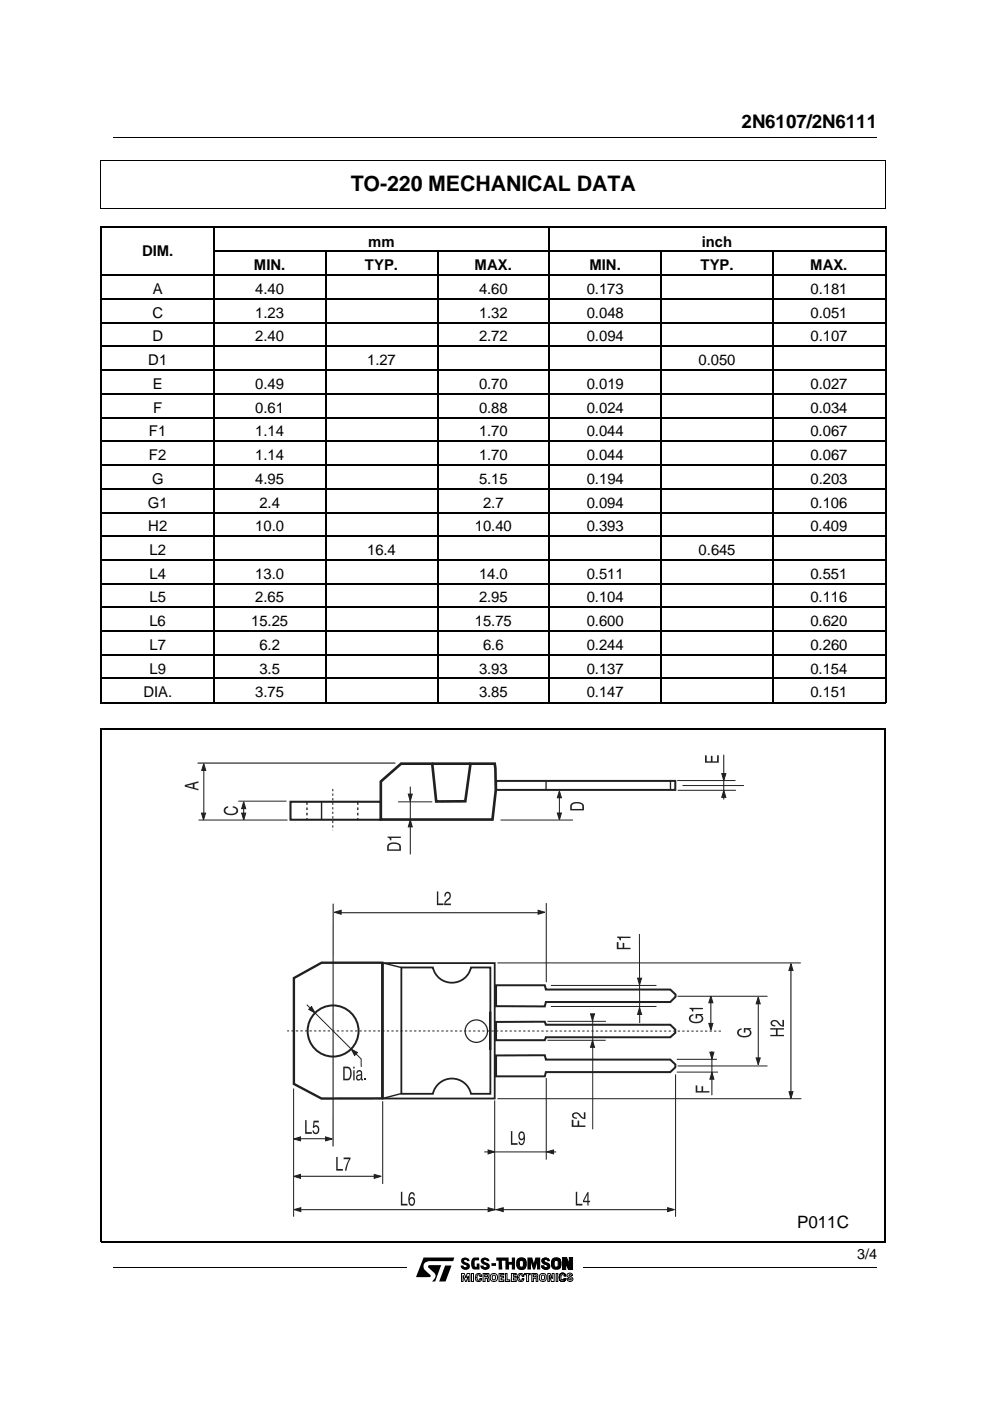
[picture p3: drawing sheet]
<svg xmlns="http://www.w3.org/2000/svg" width="210mm" height="297mm" viewBox="0 0 210 297" stroke-linecap="round" stroke-linejoin="round" font-family="sans-serif">
<g fill="none" stroke="#000" stroke-width=".23">
<path d="M21.4 48.2h166.4M21.5 48v101.1M21.6 58.3h166M45.3 53.3h142.3M45.3 48.3v100.6M69 53.3v95.6M92.8 53.3v95.6M116.5 48.3v100.6M140.2 53.3v95.6M163.9 53.3v95.6M187.8 48v101.1M21.6 63.3h166"/>
<path d="M21.6 68.4h166M21.6 73.4h166M21.6 78.4h166M21.6 83.5h166M21.6 88.5h166M21.6 93.6h166M21.6 98.6h166M21.6 103.6h166M21.6 108.7h166M21.6 113.7h166M21.6 118.7h166M21.6 123.7h166"/>
<path d="M21.6 128.8h166M21.6 133.8h166M21.6 138.8h166M21.4 149h166.4M21.4 154.5h166.4M21.5 154.4v108.9M21.6 143.8h166M187.7 154.4v108.9M21.4 263.3h166.4"/>
</g>
<path d="M61.6 170h19.1v3.8h-19.1z" fill-rule="evenodd" fill="#fff"/>
<path d="M61.6 170h19.1v3.8h-19.1z" fill="none" stroke="#231f20" stroke-width=".44"/>
<path d="M135.6 198v18.9" fill="none" stroke="#231f20" stroke-width=".21"/>
<path d="M87 173.9l.4 1.4h-.8z" fill="#231f20"/>
<path d="M87 173.9l.4 1.4h-.8z" fill="none" stroke="#231f20" stroke-width=".22"/>
<path d="M42.1 173.9h18.9M106.1 173.9h15.4" fill="none" stroke="#231f20" stroke-width=".21"/>
<path d="M81.2 204.2h23.7v28.7h-23.7zM104 214.5v17.4h-4.1a4.1 4.1 0 0 0-4.1-3.2 4.1 4.1 0 0 0-4 3.2h-6.7v-11.7v-15.1h6.7a4.1 4.1 0 0 0 4 3.3 4.1 4.1 0 0 0 4.1-3.3h4.1v17.5" fill="none" stroke="#231f20" stroke-width=".38"/>
<path d="M80.7 165.7l4.3-3.8h6.6l.9 8h6.2l1.1-8h5.1l.2 5.7-.7 6.2h-23.7z" fill="none" stroke="#231f20" stroke-width=".56"/>
<circle cx="101" cy="218.6" r="2.37" fill="none" stroke="#231f20" stroke-width=".26"/>
<path d="M105.2 165.6h38v1.9h-38z" fill="none" stroke="#231f20" stroke-width=".42"/>
<path d="M42.7 172.4h.9l-.5 1.4z" fill="#231f20"/>
<path d="M42.7 172.4h.9l-.5 1.4zM50.5 169.9h10.2" fill="none" stroke="#231f20" stroke-width=".21"/>
<path d="M51.7 170l.4 1.5h-.9z" fill="#231f20"/>
<path d="M51.7 170l.4 1.5h-.9zM51.7 171.2v2.6" fill="none" stroke="#231f20" stroke-width=".21"/>
<path d="M51.2 172.4h.9l-.4 1.4z" fill="#231f20"/>
<path d="M51.2 172.4h.9l-.4 1.4z" fill="none" stroke="#231f20" stroke-width=".21"/>
<path d="M118.6 167.7l.4 1.4h-.8z" fill="#231f20"/>
<path d="M84.4 170h7.2M118.6 167.7l.4 1.4h-.8z" fill="none" stroke="#231f20" stroke-width=".21"/>
<path d="M153 164h.9l-.4 1.5z" fill="#231f20"/>
<path d="M153 164h.9l-.4 1.5zM153.5 160v9.5" fill="none" stroke="#231f20" stroke-width=".21"/>
<path d="M86.6 168.4h.8l-.4 1.4z" fill="#231f20"/>
<path d="M86.6 168.4h.8l-.4 1.4zM87 166.8v14.3M143.5 224.6h8.5" fill="none" stroke="#231f20" stroke-width=".21"/>
<path d="M150.5 223.1h.9l-.5 1.4z" fill="#231f20"/>
<path d="M105.5 204.2h64.3M105.5 232.9h64.4M143.5 227.3h8.7M150.5 223.1h.9l-.5 1.4z" fill="none" stroke="#231f20" stroke-width=".21"/>
<path d="M167.7 204.3l.4 1.5h-.8z" fill="#231f20"/>
<path d="M167.7 204.3l.4 1.5h-.8zM143.2 227.8v30.2" fill="none" stroke="#231f20" stroke-width=".21"/>
<path d="M62.3 256.5l1.5-.4v.8z" fill="#231f20"/>
<path d="M62.3 256.5l1.5-.4v.8zM63.2 256.5h79.5" fill="none" stroke="#231f20" stroke-width=".21"/>
<g fill="#231f20">
<path d="M160.3 224.3h.9l-.4 1.4z"/>
<path d="M85 252.7h.3v2.5h1.1v.4h-1.4z" fill-rule="evenodd"/>
<path d="M87 252.8a2.4 2.4 0 0 0 0 2.8 .87 .87 0 0 0 1-.4 .87 .87 0 0 0-.1-1 .58 .58 0 0 0-.5-.4 .58 .58 0 0 0-.6 .3 .73 .73 0 0 1 .7-1l.2 .4h.3a.64 .64 0 0 0-.3-.6 .64 .64 0 0 0-.7-.1zM87 254.3a.39 .39 0 0 1 .4-.2 .39 .39 0 0 1 .3 .4l-.1 .7a.34 .34 0 0 1-.6 0l-.1-.5z" fill-rule="evenodd"/>
<path d="M39.2 166.4v.4l2.9 .8v-.3l-.9-.2v-.9l.9-.2v-.3zM39.6 166.6l1.3-.3v.7z" fill-rule="evenodd"/>
<path d="M47.7 171.2l.7-.2v.2a.63 .63 0 0 0-.6 .7 .63 .63 0 0 0 .7 .6h1a.65 .65 0 0 0 .6-.7 .65 .65 0 0 0-.8-.6v-.3a.97 .97 0 0 1 1.2 1 .97 .97 0 0 1-1.2 .9 1.47 1.47 0 0 1-1.9-1z" fill-rule="evenodd"/>
<path d="M121.1 170.5l-.2 .4v.9h2.9v-.9a1.72 1.72 0 0 0-2.7-.4zM121.4 170.6a1.47 1.47 0 0 1 2.1 .3v.6h-2.3z" fill-rule="evenodd"/>
<path d="M149.5 160.1h.3v1.3h.9v-1.2h.4v1.2h.9l.1-1.3h.3v1.6h-2.9z" fill-rule="evenodd"/>
<path d="M82.2 179l-.1 .5v.9h2.9v-.9a1.72 1.72 0 0 0-2.8-.5zM82.6 179.2a1.47 1.47 0 0 1 2.1 .3v.6h-2.3z" fill-rule="evenodd"/>
<path d="M82.1 177.4h2.9v.3h-2v.5h-.3l-.1-.4-.5-.2z" fill-rule="evenodd"/>
<path d="M147.5 230.1h.4v1.2h.8v-1h.4v1h1.3v.3h-2.9z" fill-rule="evenodd"/>
<path d="M156.5 218.3l.7-.3v.3a.64 .64 0 0 0-.6 .7 .64 .64 0 0 0 .7 .6h1a.64 .64 0 0 0 .7-.6 .64 .64 0 0 0-.6-.7h-.4v.6h-.3v-.9h1.6v.2h-.4a.91 .91 0 0 1 .4 1.1 .91 .91 0 0 1-1 .6 1.51 1.51 0 0 1-2-1z" fill-rule="evenodd"/>
</g>
<path d="M160.8 212.5v12.1M160.3 224.3h.9l-.4 1.4z" fill="none" stroke="#231f20" stroke-width=".21"/>
<path d="M160.8 211.4l.4 1.4h-.9z" fill="#231f20"/>
<path d="M143.6 165.5h12.3M143.7 167.6h12.3M144.7 166.6h13M160.8 211.4l.4 1.4h-.9z" fill="none" stroke="#231f20" stroke-width=".21"/>
<path d="M115.8 165.7v1.7M142.2 165.6v1.7" fill="none" stroke="#231f20" stroke-width=".28"/>
<path d="M153.5 167.6l.4 1.4h-.9z" fill="#231f20"/>
<path d="M153.5 167.6l.4 1.4h-.9zM81.1 233.5v17.5" fill="none" stroke="#231f20" stroke-width=".21"/>
<path d="M62.3 207.4l5.9-3.3h12.8v28.8h-12.8l-5.9-3.1z" fill="none" stroke="#231f20" stroke-width=".5"/>
<g fill="none" stroke="#231f20" stroke-width=".42">
<path d="M105.2 216.7l10.3-.1 .2 .7h26.4l1.1 1v.7l-1.1 .9h-26.4l-.2 .6h-10.3z"/>
<circle cx="70.6" cy="218.6" r="5.4"/>
</g>
<path d="M152.9 218.6h-92" fill="none" stroke="#231f20" stroke-width=".21" stroke-dasharray=".5 .5" stroke-linecap="butt"/>
<path d="M62.3 249.4l1.4-.4v.8z" fill="#231f20"/>
<path d="M62.3 249.4l1.4-.4v.8zM63.7 249.4h17.1" fill="none" stroke="#231f20" stroke-width=".21"/>
<g fill="#231f20">
<path d="M71.3 245.3h.3v2.5h1.1v.4h-1.4z" fill-rule="evenodd"/>
<path d="M72.9 245.4h1.4l-.9 2.8h-.2v-.5l.8-1.9h-1.1z" fill-rule="evenodd"/>
</g>
<path d="M72 193.5h42.2" fill="none" stroke="#231f20" stroke-width=".21"/>
<g fill="#231f20">
<path d="M92.6 189h.3v2.5h1.1v.4h-1.4z" fill-rule="evenodd"/>
<path d="M94.4 189.3a.74 .74 0 0 1 1-.1 .74 .74 0 0 1 .2 1l-1.1 1.4h1.1v.3h-1.4l.2-.9 .6-.5a.52 .52 0 0 0 .3-.7 .52 .52 0 0 0-.7-.3l-.1 .6h-.3z" fill-rule="evenodd"/>
</g>
<path d="M41.9 161.8h41.9M70.6 191.6v51.5M167.7 205.5v26.8" fill="none" stroke="#231f20" stroke-width=".21"/>
<path d="M74.5 222.4l1.3 .8-.6 .6z" fill-rule="evenodd" fill="#231f20"/>
<path d="M74.5 222.4l1.3 .8-.6 .6z" fill="none" stroke="#231f20" stroke-width=".21"/>
<path d="M66 213.4l.8 1.4-1.3-.8z" fill-rule="evenodd" fill="#231f20"/>
<path d="M66 213.4l.8 1.4-1.3-.8z" fill="none" stroke="#231f20" stroke-width=".21"/>
<g fill="#231f20">
<path d="M72.8 226.1v3h.9a1.72 1.72 0 0 0 .4-2.8l-.4-.2zM73.1 226.5h.5a1.02 1.02 0 0 1 .6 1.5l-.1 .5-.3 .2h-.7z" fill-rule="evenodd"/>
<path d="M74.9 226.1v.4h.3v-.4zM74.9 226.9v2.2h.3v-2.2z" fill-rule="evenodd"/>
<path d="M75.7 227l-.1 .6h.2a.35 .35 0 0 1 .2-.4 .35 .35 0 0 1 .5 .1 .35 .35 0 0 1-.2 .5 .66 .66 0 0 0-.8 .5 .66 .66 0 0 0 .6 .8l.4-.3 .2 .3h.3v-.3l-.2-.1v-1.2a.61 .61 0 0 0-.4-.6 .61 .61 0 0 0-.7 .1zM75.8 228.2l.7-.2a.48 .48 0 0 1-.1 .6 .48 .48 0 0 1-.6 0z" fill-rule="evenodd"/>
<path d="M77.3 228.6h.3v.5h-.3z" fill-rule="evenodd"/>
</g>
<path d="M65 213l11.6 11.5v1.7M116.8 208.9h22.4M116.8 213.4h22.4M104.9 233.3v23.3" fill="none" stroke="#231f20" stroke-width=".21"/>
<path d="M65.1 170.1v3.6M75.9 170.1v3.6" fill="none" stroke="#231f20" stroke-width=".28" stroke-dasharray=".6 .6 .6 .6 .6 .6" stroke-linecap="butt"/>
<path d="M70.6 167.3v8.7" fill="none" stroke="#231f20" stroke-width=".21" stroke-dasharray=".5 .5" stroke-linecap="butt"/>
<path d="M105.2 208.9h10.3l.2 .9h26.4l1.1 1.1v.4l-1.1 1.1h-26.4l-.2 1-10.3-.1zM105.2 223.8l10.3-.1 .2 1h26.4l1.1 1v.6l-1.1 1h-26.4l-.2 .9h-10.3z" fill="none" stroke="#231f20" stroke-width=".42"/>
<g fill="#231f20">
<path d="M103.5 256.1l1.4 .4-1.4 .4z"/>
<path d="M130.8 199.7h.3v1.2h.9v-1h.4v1h1.3v.3h-2.9z" fill-rule="evenodd"/>
<path d="M130.8 198.6h2.9v.3h-2v.5h-.3l-.1-.4-.5-.2z" fill-rule="evenodd"/>
</g>
<path d="M103.5 256.1l1.4 .4-1.4 .4z" fill="none" stroke="#231f20" stroke-width=".21"/>
<path d="M70.9 193.4l1.4-.4v.8z" fill="#231f20"/>
<path d="M70.9 193.4l1.4-.4v.8z" fill="none" stroke="#231f20" stroke-width=".21"/>
<path d="M114.1 193l1.4 .4-1.4 .4z" fill="#231f20"/>
<path d="M114.1 193l1.4 .4-1.4 .4z" fill="none" stroke="#231f20" stroke-width=".21"/>
<path d="M135.2 207.4h.8l-.4 1.4z" fill="#231f20"/>
<path d="M135.2 207.4h.8l-.4 1.4z" fill="none" stroke="#231f20" stroke-width=".21"/>
<path d="M135.6 213.6l.4 1.5h-.8z" fill="#231f20"/>
<path d="M135.6 213.6l.4 1.5h-.8z" fill="none" stroke="#231f20" stroke-width=".21"/>
<path d="M118.2 172.4h.8l-.4 1.4z" fill="#231f20"/>
<path d="M118.2 172.4h.8l-.4 1.4zM118.6 168.4v4" fill="none" stroke="#231f20" stroke-width=".21"/>
<path d="M150.9 227.4l.5 1.4h-.9z" fill="#231f20"/>
<path d="M150.9 227.4l.5 1.4h-.9zM150.9 222.9v9.3" fill="none" stroke="#231f20" stroke-width=".21"/>
<path d="M43.2 161.9l.4 1.4h-.8z" fill="#231f20"/>
<path d="M43.2 161.9l.4 1.4h-.8zM43.2 163.3v9.5M62.3 230.8v27.2" fill="none" stroke="#231f20" stroke-width=".21"/>
<path d="M79.3 249l1.5 .4-1.5 .4z" fill="#231f20"/>
<path d="M79.3 249l1.5 .4-1.5 .4z" fill="none" stroke="#231f20" stroke-width=".21"/>
<path d="M62.3 241.5l1.4-.5v.9z" fill="#231f20"/>
<path d="M62.3 241.5l1.4-.5v.9zM63.5 241.4h6.2" fill="none" stroke="#231f20" stroke-width=".21"/>
<g fill="#231f20">
<path d="M69 241l1.5 .5-1.5 .4z"/>
<path d="M64.7 237.5h.3v2.5h1.1v.4h-1.4z" fill-rule="evenodd"/>
<path d="M66.5 237.6h1.1v.4h-.9l-.1 .7a.84 .84 0 0 1 1.1 .3 .84 .84 0 0 1-.1 1.1 .71 .71 0 0 1-.8 .3 .71 .71 0 0 1-.6-.7h.3l.3 .4a.59 .59 0 0 0 .6-.6 .59 .59 0 0 0-.6-.5l-.5 .1z" fill-rule="evenodd"/>
</g>
<path d="M69 241l1.5 .5-1.5 .4z" fill="none" stroke="#231f20" stroke-width=".21"/>
<path d="M105.3 256.5l1.4-.4v.8z" fill="#231f20"/>
<path d="M105.3 256.5l1.4-.4v.8z" fill="none" stroke="#231f20" stroke-width=".21"/>
<path d="M141.6 256.1l1.4 .4-1.4 .4z" fill="#231f20"/>
<path d="M141.6 256.1l1.4 .4-1.4 .4z" fill="none" stroke="#231f20" stroke-width=".21"/>
<g fill="#231f20">
<path d="M122.1 252.7h.3v2.5h1.1v.4h-1.4z" fill-rule="evenodd"/>
<path d="M124.6 252.7l-1 1.9v.3h.9v.7h.3v-.7h.3v-.3h-.3v-1.9zM124.5 253.3v1.3h-.7z" fill-rule="evenodd"/>
</g>
<path d="M115.8 191.5v16.7" fill="none" stroke="#231f20" stroke-width=".21"/>
<path d="M167.3 231.5h.8l-.4 1.4z" fill="#231f20"/>
<path d="M167.3 231.5h.8l-.4 1.4z" fill="none" stroke="#231f20" stroke-width=".21"/>
<g fill="#231f20">
<path d="M163.3 218h2.9v.3h-1.3v1.1h1.3v.3h-2.9v-.3h1.2v-1.1h-1.2z" fill-rule="evenodd"/>
<path d="M163.5 216.5a1.17 1.17 0 0 1 1.9 .6l.5 .3v-1.2h.3v1.5l-.9-.3-.5-.6a.52 .52 0 0 0-.7-.3 .52 .52 0 0 0-.3 .7l.6 .2v.2a.75 .75 0 0 1-.8-.2 .75 .75 0 0 1-.1-.9z" fill-rule="evenodd"/>
<path d="M108.3 239.8h.3v2.6h1.1v.3h-1.4z" fill-rule="evenodd"/>
<path d="M110.2 240a.97 .97 0 0 0-.3 1.1 .97 .97 0 0 0 .8 .6l.4-.3-.1 .7a.39 .39 0 0 1-.4 .4 .39 .39 0 0 1-.4-.5h-.3a.66 .66 0 0 0 .7 .8 .66 .66 0 0 0 .6-.8l.1-1.4a.67 .67 0 0 0-.4-.6 .67 .67 0 0 0-.7 0zM110.4 240.2a.58 .58 0 0 1 .6 .6 .58 .58 0 0 1-.6 .6l-.2-.6z" fill-rule="evenodd"/>
</g>
<path d="M102.7 244.2h15.2" fill="none" stroke="#231f20" stroke-width=".21"/>
<path d="M115.9 244.2l1.5-.4v.9z" fill="#231f20"/>
<path d="M115.9 244.2l1.5-.4v.9z" fill="none" stroke="#231f20" stroke-width=".21"/>
<path d="M103.5 243.8l1.4 .4-1.4 .5z" fill="#231f20"/>
<path d="M125.7 215.9v23.5M115.8 228.6v17.3M103.5 243.8l1.4 .4-1.4 .5z" fill="none" stroke="#231f20" stroke-width=".21"/>
<g fill="#231f20">
<path d="M125.2 215h.9l-.5 1.4z"/>
<path d="M121.2 237.4h.4v1.2h.9v-1h.3v1h1.3v.3h-2.9z" fill-rule="evenodd"/>
<path d="M121.4 236.1a1.16 1.16 0 0 1 1.9 .6l.5 .3v-1.2h.3v1.5l-.7-.2-.7-.7a.53 .53 0 0 0-.7-.3 .53 .53 0 0 0-.3 .7l.6 .2v.2a.75 .75 0 0 1-.8-.2 .75 .75 0 0 1-.1-.9z" fill-rule="evenodd"/>
</g>
<path d="M116.1 216.5h12.4M125.2 215h.9l-.5 1.4zM116.1 220.6h12.3" fill="none" stroke="#231f20" stroke-width=".21"/>
<path d="M125.6 220.6l.5 1.4h-.9z" fill="#231f20"/>
<path d="M125.6 220.6l.5 1.4h-.9z" fill="none" stroke="#231f20" stroke-width=".21"/>
<path d="M68.2 169.9v3.8M81.2 204.2l3.9 .9M85.2 231.8l-4 1.1" fill="none" stroke="#231f20" stroke-width=".3"/>
<path d="M150.3 217h.8l-.4 1.4z" fill="#231f20"/>
<path d="M150.3 217h.8l-.4 1.4z" fill="none" stroke="#231f20" stroke-width=".21"/>
<path d="M150.7 211.2l.4 1.4h-.8z" fill="#231f20"/>
<path d="M150.7 211.2l.4 1.4h-.8zM150.7 211.7v6.3" fill="none" stroke="#231f20" stroke-width=".21"/>
<g fill="#231f20">
<path d="M146.3 215.3l.7-.3v.3a.64 .64 0 0 0-.6 .7 .64 .64 0 0 0 .7 .6h1a.65 .65 0 0 0 .7-.6 .65 .65 0 0 0-.6-.7h-.4v.6h-.3v-.9h1.5v.2h-.3a.91 .91 0 0 1 .4 1.1 .91 .91 0 0 1-1 .6 1.51 1.51 0 0 1-2.1-1z" fill-rule="evenodd"/>
<path d="M146.2 213.7h2.8v.3h-2v.5h-.3l-.1-.5-.4-.1z" fill-rule="evenodd"/>
</g>
<path d="M143.7 211.2h19M143.7 226h19" fill="none" stroke="#231f20" stroke-width=".21"/>
<path d="M91.6 161.9h8.2" fill="none" stroke="#231f20" stroke-width=".56"/>
<path d="M21.4 34.1h166.4M21.5 34v10.3M187.7 34v10.3M21.4 44.2h166.4" fill="none" stroke="#000" stroke-width=".23"/>
<path d="M21.6 34.2h166v9.8h-166z" fill-rule="evenodd" fill="#fff"/>
<g fill="none" stroke="#000" stroke-width=".21">
<path d="M97.9 270h.5l.4 .9 .2-.9h.6v1.7h-.3v-1.2l-.4 1.2h-.2l-.5-1.3v1.3h-.3zM100 270h.4v1.7h-.4zM100.8 270.9h.1M101.7 270.6h.4v-.3a.74 .74 0 0 0-1.2 0v1.1a.8 .8 0 0 0 1.2 0v-.3h-.4v.3h-.2h-.3v-.9l.3-.2 .2 .1v.2h.4M101.7 271.1h.4M102.4 270h1.2l.1 .4-.2 .5 .2 .8h-.3v-.5l-.2-.2h-.4v.7h-.4zM102.8 270.3h.5v.4h-.5zM104.1 270.3a.83 .83 0 0 1 1.1 0 .83 .83 0 0 1 .1 1.1 .83 .83 0 0 1-1.2 0l-.2-.4zM104.5 270.4h.4l.1 .9-.3 .1-.3-.3zM105.8 270h1v.3h-.6v.3h.5v.3h-.5v.5h.6v.3h-1zM107.2 270h.3v1.4h.6v.3h-.9zM108.4 270h1.1v.3h-.6v.3h.6v.3h-.6v.5h.6v.3h-1.1z"/>
<path d="M109.7 270.9h.1M110.7 270.6h.4a.74 .74 0 0 0-1-.5 .74 .74 0 0 0-.4 1l.1 .3a.79 .79 0 0 0 1.2 0l.1-.3h-.4l-.2 .3h-.3l-.2-.8 .4-.3 .2 .1 .1 .2h.4M110.7 271.1h.4M111.2 270h1.2v.3h-.3v1.4h-.4v-1.4h-.5zM112.8 270h1a.55 .55 0 0 1 0 .9l.2 .8h-.3v-.5l-.2-.2h-.4v.7h-.3zM113.1 270.3h.5v.4h-.5zM114.5 270.3a.8 .8 0 0 1 1.3 .2v.1a.75 .75 0 0 1-.7 1.1h-.1a.96 .96 0 0 1-.5-1.4zM114.9 270.4h.4l.2 .2-.1 .5-.3 .3-.3-.3zM116.1 270h.5l.5 1.1v-1.1h.4v1.7h-.6l-.4-1.4v1.4h-.4zM117.9 270h.4v1.7h-.4zM118.9 270.5l.4-.2 .3 .2h.4l-.3-.5-.4-.1a.72 .72 0 0 0-.7 1l.1 .5a.74 .74 0 0 0 1.2 0l.1-.3-1 .2-.1-.7M119.6 270.5h.4l-.1-.3-.6-.3a.72 .72 0 0 0-.7 1l.1 .5a.74 .74 0 0 0 1.2 0l.1-.3h-.4l-.3 .3"/>
<path d="M120.3 270.1l.6-.2 .4 .2 .1 .3-.7-.1v.2l.2 .1a.59 .59 0 0 1 .5 .4 .59 .59 0 0 1-.1 .6h-.8l-.3-.5h.3l.4 .3 .2-.1-.1-.2a.78 .78 0 0 1-.7-1zM123.5 268.7h62.4"/>
</g>
<path d="M89.8 266.6h6.5l-.2 .8h-5a1.15 1.15 0 0 0-1.3 .8 1.15 1.15 0 0 0 .6 1.3l.9 .9v.3l-3.1 .1zM90.9 268.3l2.6-.1-1.2 3.5h-.7l.1-.1a1.14 1.14 0 0 0 .7-1 1.14 1.14 0 0 0-.7-1.1l-.9-.7-.1-.2zM94.4 268.3h1.3l-1.2 3.4h-1.4zM97.9 266.9l.2-.2 .6-.1a.79 .79 0 0 1 .8 .8h-.5l-.2-.3-.3 .1-.1 .1 .1 .2 .5 .2a.8 .8 0 0 1 .6 1.1 .8 .8 0 0 1-1.1 .4 .84 .84 0 0 1-.8-.9h.6l.1 .3 .2 .1 .4-.2-.6-.4a.84 .84 0 0 1-.5-1.2zM100.1 266.9l.4-.3h1.1v.6l-.9 .1-.1 .3v.7l.2 .3h.3v-.7h.6v1.3l-1.4-.1a1.8 1.8 0 0 1-.2-2.2zM102 266.9l.8-.3a.89 .89 0 0 1 1 .8l-1.2-.2 .1 .3 .5 .2a.78 .78 0 0 1 .7 .8 1.04 1.04 0 0 1-1.1 .7 1.04 1.04 0 0 1-1-.9h.7l.1 .3 .2 .1 .4-.2-.5-.4a.85 .85 0 0 1-.7-1.2zM104.2 267.8h.9v.6h-.9zM105.1 267.8v.6zM105.2 266.6h2.6v1h.7v-1h.7v2.6h-.7v-1.1h-.6v1.1h-.7v-1.9h-.8l.1 1.9h-.8v-1.9h-.5zM111.8 266.6h1l.4 1.2 .3-1.2h1v2.6h-.6v-1.4l-.5 1.4h-.4l-.4-1.5v1.5h-.8zM114.9 266.9l.8-.3a.78 .78 0 0 1 .9 .8h-.5l-.3-.3-.3 .1-.1 .1 .2 .2 .5 .2a.8 .8 0 0 1 .5 1.1 .8 .8 0 0 1-1.1 .4 .9 .9 0 0 1-.8-.9h.7v.3h.5l.1-.3-.5-.2a.85 .85 0 0 1-.6-1.2z" fill="#000"/>
<path d="M119.3 266.6h.8l.6 1.5v-1.5h.7v2.6h-.9l-.6-1.4 .1 1.4h-.7z" fill="#000" stroke="#000" stroke-width=".21"/>
<path d="M110.2 267.4a.45 .45 0 0 1 .4-.2 .45 .45 0 0 1 .4 .4l-.1 .9-.6 .1-.2-.3z" fill="#fff" stroke="#000" stroke-width=".21"/>
<path d="M109.8 266.8a1.16 1.16 0 0 1 1.3-.1 1.16 1.16 0 0 1 .6 1.3 1.11 1.11 0 0 1-1.1 1.2 1.11 1.11 0 0 1-1.1-1.2l.1-.9z" fill="#000"/>
<path d="M110.2 267.4a.45 .45 0 0 1 .4-.2 .45 .45 0 0 1 .4 .4l-.1 .9-.6 .1-.2-.3z" fill="#fff" stroke="#000" stroke-width=".21"/>
<path d="M109.8 266.8a1.16 1.16 0 0 1 1.3-.1 1.16 1.16 0 0 1 .6 1.3 1.11 1.11 0 0 1-1.1 1.2 1.11 1.11 0 0 1-1.1-1.2l.1-.9z" fill="#000"/>
<g fill="#fff" stroke="#000" stroke-width=".21">
<path d="M110.2 267.4a.45 .45 0 0 1 .4-.2 .45 .45 0 0 1 .4 .4l-.1 .9-.6 .1-.2-.3z"/>
<path d="M117.6 267.4l.3-.2 .4 .2v.9l-.1 .3-.6-.1z"/>
</g>
<path d="M117.2 266.8a1.15 1.15 0 0 1 1.3-.1 1.15 1.15 0 0 1 .5 1.3 1.1 1.1 0 0 1-.8 1.2 1.1 1.1 0 0 1-1.3-.7 1.83 1.83 0 0 1 .3-1.7z" fill="#000"/>
<path d="M117.6 267.4l.3-.2 .4 .2v.9l-.1 .3-.6-.1z" fill="#fff" stroke="#000" stroke-width=".21"/>
<path d="M117.2 266.8a1.15 1.15 0 0 1 1.3-.1 1.15 1.15 0 0 1 .5 1.3 1.1 1.1 0 0 1-.8 1.2 1.1 1.1 0 0 1-1.3-.7 1.83 1.83 0 0 1 .3-1.7z" fill="#000"/>
<path d="M117.6 267.4l.3-.2 .4 .2v.9l-.1 .3-.6-.1z" fill="#fff" stroke="#000" stroke-width=".21"/>
<path d="M23.9 29.2h162M24 268.7h62.3" fill="none" stroke="#000" stroke-width=".21"/>
<text font-size="4.5" x="74.4" y="40.6">TO-220 MECHANICAL DATA</text>
<text font-size="4" x="157.2" y="27.1">2N6107/2N6111</text>
<text font-size="3.6" x="169" y="260.3">P011C</text>
<g font-size="3.2">
<text x="78.1" y="52.3">mm</text>
<text x="148.8" y="52.3">inch</text>
<text x="30.1" y="54.2">DIM.</text>
<text x="53.8" y="57.3">MIN.</text>
<text x="77.4" y="57.3">TYP.</text>
<text x="100.6" y="57.3">MAX.</text>
<text x="125" y="57.3">MIN.</text>
<text x="148.5" y="57.3">TYP.</text>
<text x="171.8" y="57.3">MAX.</text>
<text x="32.4" y="62.3">A</text>
<text x="54.1" y="62.3">4.40</text>
<text x="101.6" y="62.3">4.60</text>
<text x="124.4" y="62.3">0.173</text>
<text x="171.9" y="62.3">0.181</text>
<text x="32.3" y="67.4">C</text>
<text x="54.1" y="67.4">1.23</text>
<text x="101.6" y="67.4">1.32</text>
<text x="124.4" y="67.4">0.048</text>
<text x="171.9" y="67.4">0.051</text>
<text x="31.4" y="77.4">D1</text>
<text x="32.3" y="72.4">D</text>
<text x="54.1" y="72.4">2.40</text>
<text x="77.8" y="77.4">1.27</text>
<text x="101.6" y="72.4">2.72</text>
<text x="124.4" y="72.4">0.094</text>
<text x="148.1" y="77.4">0.050</text>
<text x="171.9" y="72.4">0.107</text>
<text x="32.4" y="82.4">E</text>
<text x="54.1" y="82.4">0.49</text>
<text x="101.6" y="82.4">0.70</text>
<text x="124.4" y="82.4">0.019</text>
<text x="171.9" y="82.4">0.027</text>
<text x="32.5" y="87.5">F</text>
<text x="54.1" y="87.5">0.61</text>
<text x="101.6" y="87.5">0.88</text>
<text x="124.4" y="87.5">0.024</text>
<text x="171.9" y="87.5">0.034</text>
<text x="31.6" y="92.5">F1</text>
<text x="54.1" y="92.5">1.14</text>
<text x="101.6" y="92.5">1.70</text>
<text x="124.4" y="92.5">0.044</text>
<text x="171.8" y="92.5">0.067</text>
<text x="31.6" y="97.6">F2</text>
<text x="54.1" y="97.6">1.14</text>
<text x="101.6" y="97.6">1.70</text>
<text x="124.4" y="97.6">0.044</text>
<text x="171.8" y="97.6">0.067</text>
<text x="31.4" y="107.6">G1</text>
<text x="32.2" y="102.6">G</text>
<text x="54.1" y="102.6">4.95</text>
<text x="55" y="107.6">2.4</text>
<text x="101.6" y="102.6">5.15</text>
<text x="102.4" y="107.6">2.7</text>
<text x="124.4" y="107.6">0.094</text>
<text x="124.4" y="102.6">0.194</text>
<text x="171.8" y="107.6">0.106</text>
<text x="171.9" y="102.6">0.203</text>
<text x="31.4" y="112.6">H2</text>
<text x="54.1" y="112.6">10.0</text>
<text x="100.7" y="112.6">10.40</text>
<text x="124.4" y="112.6">0.393</text>
<text x="171.8" y="112.6">0.409</text>
<text x="31.7" y="117.7">L2</text>
<text x="77.8" y="117.7">16.4</text>
<text x="148.1" y="117.7">0.645</text>
<text x="31.7" y="122.7">L4</text>
<text x="54.1" y="122.7">13.0</text>
<text x="101.6" y="122.7">14.0</text>
<text x="124.4" y="122.7">0.511</text>
<text x="171.8" y="122.7">0.551</text>
<text x="31.7" y="127.7">L5</text>
<text x="54.1" y="127.7">2.65</text>
<text x="101.6" y="127.7">2.95</text>
<text x="124.4" y="127.7">0.104</text>
<text x="171.8" y="127.7">0.116</text>
<text x="31.7" y="132.8">L6</text>
<text x="31.7" y="137.8">L7</text>
<text x="53.3" y="132.8">15.25</text>
<text x="55" y="137.8">6.2</text>
<text x="100.7" y="132.8">15.75</text>
<text x="102.4" y="137.8">6.6</text>
<text x="124.4" y="132.8">0.600</text>
<text x="124.4" y="137.8">0.244</text>
<text x="171.8" y="132.8">0.620</text>
<text x="171.8" y="137.8">0.260</text>
<text x="31.7" y="142.8">L9</text>
<text x="55" y="142.8">3.5</text>
<text x="101.6" y="142.8">3.93</text>
<text x="124.4" y="142.8">0.137</text>
<text x="171.8" y="142.8">0.154</text>
<text x="30.4" y="147.8">DIA.</text>
<text x="54.1" y="147.8">3.75</text>
<text x="101.6" y="147.8">3.85</text>
<text x="124.4" y="147.8">0.147</text>
<text x="171.8" y="147.8">0.151</text>
</g>
<text font-size="3" x="181.7" y="266.9">3/4</text>
</svg>
